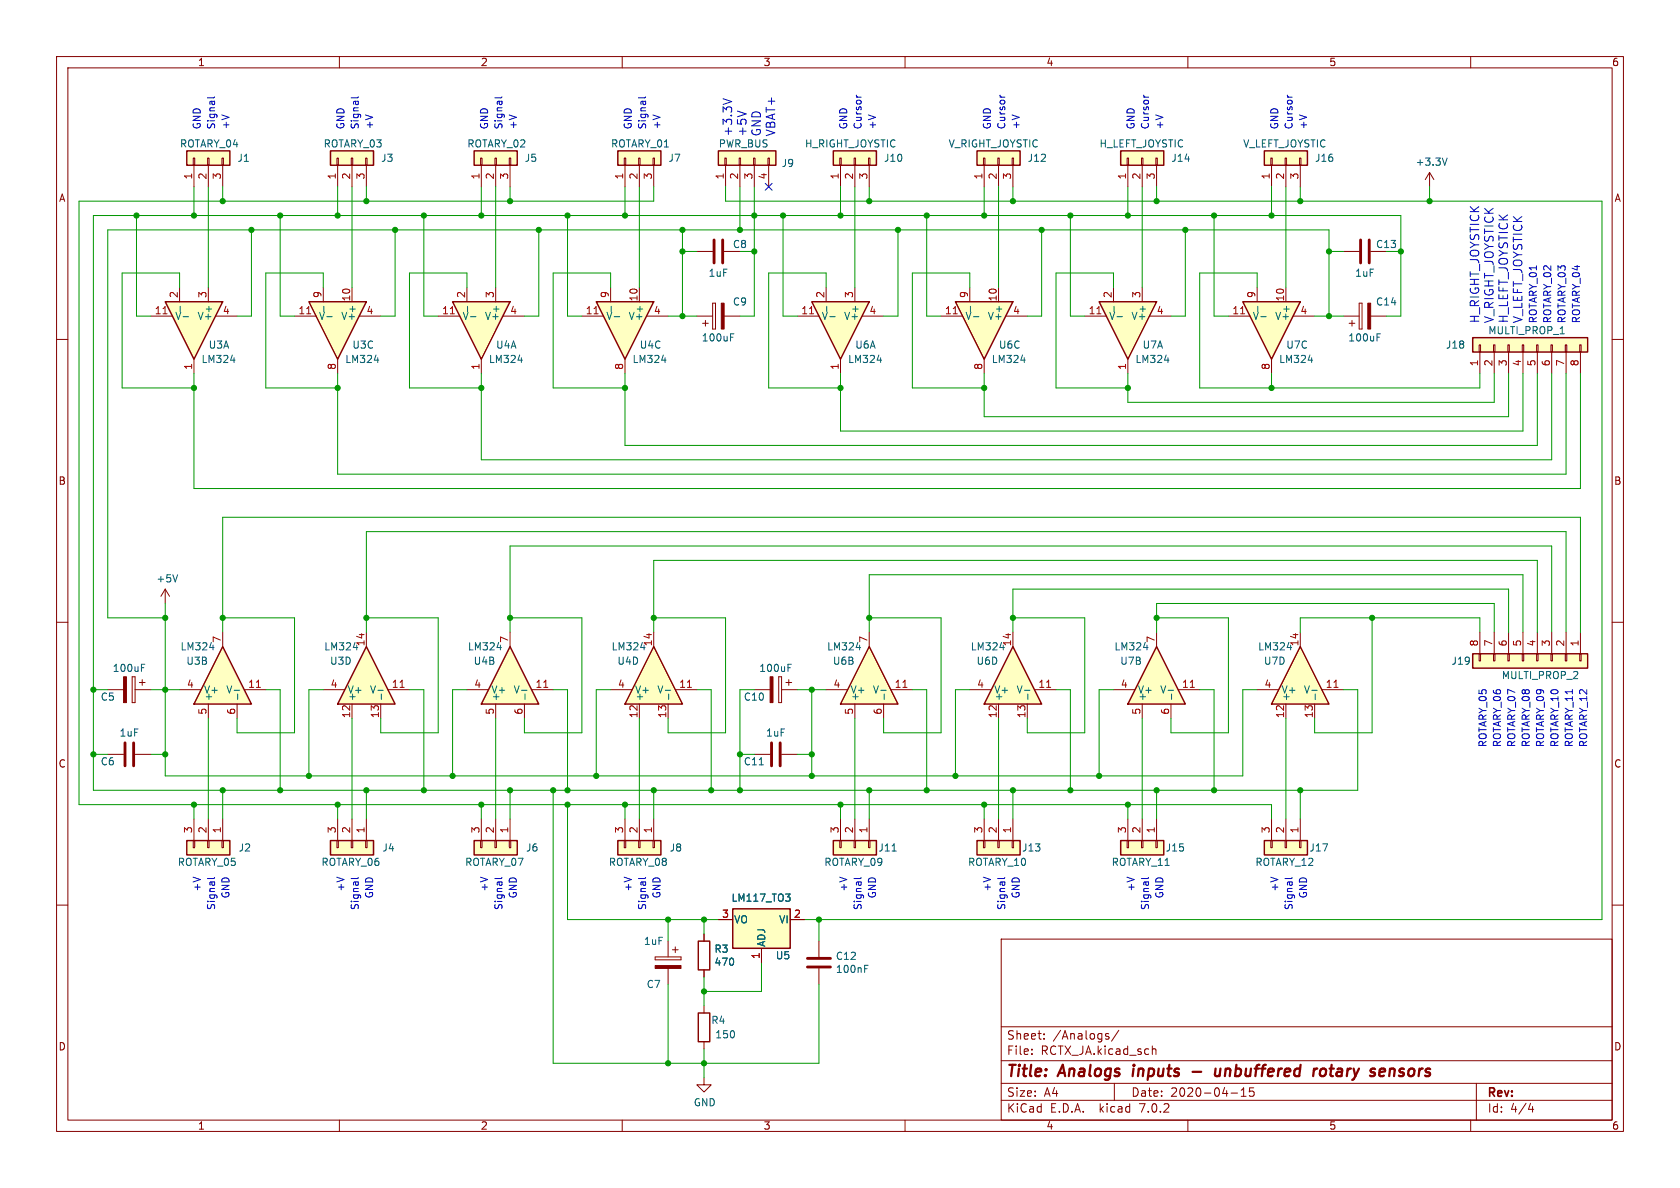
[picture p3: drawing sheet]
<svg xmlns="http://www.w3.org/2000/svg" width="297mm" height="210mm" viewBox="0 0 297 210" stroke-linecap="round" stroke-linejoin="round" font-family="sans-serif">
<g fill="none" stroke="#840000" stroke-width=".18">
<path d="M10 10h277v190h-277zM12 12h273v186h-273zM60 10v2M110 10v2M160 10v2M210 10v2M260 10v2M10 60h2M285 60h2M10 110h2M285 110h2M10 160h2"/>
<path d="M285 160h2M177 166h108v32h-108zM60 198v2M110 198v2M160 198v2M177 194.5h108M177 191.5h108M177 187.5h108M177 181.5h108M182.4 186.3v.1M182.4 185.5v.1M184.6 183.6v.1"/>
<path d="M184.6 182.8v.1M195.5 183.1l.5 .2 .1 .1-.1 .2-.4 .1M195.5 182.8h.5M197 191.5v3M197.8 182.1l-1.3 2M203.7 185.5l.2-.1 .4 .1 .1 .9M210 198v2M217.6 193.2h1.2M219.4 193.8h.9M219.4 192.7l.5-.4v1.5M221.6 192.3h-.7v.7l.2-.1h.5l.1 .3-.1 .5-.2 .1-.5-.1M260 198v2"/>
<path d="M261 191.5v6.5M270.2 196.1h.9M270.9 195.6v1"/>
</g>
<path d="M210.8 189.5h1.6M214.9 188.9l-.1 1.2a.57 .57 0 0 0 .8-.1M215.8 188.9l-.2 1.3M232.9 188.9l-.5 .2M234.1 188.9a.62 .62 0 0 0-.7 .4v.7l.3 .2h.2M244.6 188.9l-.6 .1-.2 .9 .3 .3 .6-.1M244.8 189.4l-.9 .2" fill="none" stroke="#840000" stroke-width=".4"/>
<path d="M39.4 114.3l5 10.2h-10.1z" fill="#ffffc2"/>
<path d="M39.4 114.3l5 10.2h-10.1zM198.1 148.6h7.6v2.5h-7.6z" fill="none" stroke="#840000" stroke-width=".25"/>
<g fill="none" stroke="#840000" stroke-width=".18">
<path d="M237.5 55.9h2.8M238.5 57.2h1M239 56.6v1.1M240.3 58.2h.5zM240.3 53.6v4.6zM240.3 53.6h.5zM240.8 53.6v4.6zM242.3 55.9h2.8M39.4 111.8v2.5M31.7 121.9h3.9M36.8 124.5v2.5M41.9 124.5v2.5"/>
<path d="M43.2 121.9h3.8M199.3 148.6h.2v1.3h-.2zM199.4 144.8v3.8M201.8 148.6h.3v1.3h-.3zM201.9 144.8v3.8M204.3 148.6h.3v1.3h-.3zM204.5 144.8v3.8"/>
</g>
<path d="M243.4 59h.7M37.1 114.5h.7M41.4 122h1M42 122.7v.9" fill="none" stroke="#006464" stroke-width=".18"/>
<path d="M45.3 121.5h.8" fill="none" stroke="#a90000" stroke-width=".18"/>
<path d="M241.8 53.6h.5v4.6h-.5z" fill="#840000" stroke="#840000" stroke-width=".18"/>
<path d="M198.1 148.6h7.6v2.5h-7.6z" fill="#ffffc2" stroke="#ffffc2" stroke-width=".18"/>
<path d="M194.3 53.3h10.2l-5.1 10.2z" fill="#ffffc2"/>
<path d="M33 26.7h7.6v2.5h-7.6zM58.4 26.7h7.6v2.5h-7.6zM83.8 26.7h7.6v2.5h-7.6zM109.2 26.7h7.6v2.5h-7.6zM194.3 53.3h10.2l-5.1 10.2zM223.5 148.6h7.6v2.5h-7.6z" fill="none" stroke="#840000" stroke-width=".25"/>
<g fill="none" stroke="#840000" stroke-width=".18">
<path d="M34.2 27.9h.2v1.3h-.2zM34.3 29.2v3.8M36.7 27.9h.3v1.3h-.3zM36.8 29.2v3.8M39.2 27.9h.3v1.3h-.3zM39.4 29.2v3.8M59.6 27.9h.2v1.3h-.2zM59.7 29.2v3.8M62.1 27.9h.3v1.3h-.3zM62.2 29.2v3.8M64.6 27.9h.3v1.3h-.3zM64.8 29.2v3.8"/>
<path d="M85 27.9h.2v1.3h-.2zM85.1 29.2v3.8M87.5 27.9h.3v1.3h-.3zM87.6 29.2v3.8M90 27.9h.3v1.3h-.3zM90.2 29.2v3.8M110.4 27.9h.2v1.3h-.2zM110.5 29.2v3.8M112.9 27.9h.3v1.3h-.3zM113 29.2v3.8M115.4 27.9h.3v1.3h-.3zM115.6 29.2v3.8"/>
<path d="M123.2 55.9h2.8M123.2 44.5h2.8M124.2 57.2h1M124.7 56.6v1.1M126 58.2h.5zM126 53.6v4.6zM126 53.6h.5zM126.5 53.6v4.6zM128 55.9h2.8M128 44.5h2.8M191.8 55.9h3.8M196.8 50.8v2.5"/>
<path d="M201.9 50.8v2.5M203.2 55.9h3.8M199.4 63.5v2.5M23.4 119.6h.5zM23.4 119.6v4.6zM23.9 119.6v4.6zM29.2 104.1l-.8 1.3M29.2 104.1v2.6M29.2 104.1l.8 1.3M19 121.9h2.8M19 133.4h2.8M23.4 124.2h.5z"/>
<path d="M23.9 121.9h2.8M23.9 133.4h2.8M24.6 120.7h1.1M25.1 120.1v1.1M224.7 148.6h.2v1.3h-.2zM224.8 144.8v3.8M227.2 148.6h.3v1.3h-.3zM227.3 144.8v3.8M229.7 148.6h.3v1.3h-.3zM229.9 144.8v3.8"/>
</g>
<path d="M129.1 59h.7M197 54.2v.9M197.5 56h.9M205.9 63.7h.8M25 117.4h.6M31.4 101.6l-.4 1.3" fill="none" stroke="#006464" stroke-width=".18"/>
<path d="M193.9 55.5h.7" fill="none" stroke="#a90000" stroke-width=".18"/>
<g fill="#ffffc2" stroke="#ffffc2" stroke-width=".18">
<path d="M58.4 26.7h7.6v2.5h-7.6z"/>
<path d="M109.2 26.7h7.6v2.5h-7.6z"/>
<path d="M83.8 26.7h7.6v2.5h-7.6z"/>
<path d="M33 26.7h7.6v2.5h-7.6z"/>
<path d="M223.5 148.6h7.6v2.5h-7.6z"/>
</g>
<g fill="#840000" stroke="#840000" stroke-width=".18">
<path d="M127.5 53.6h.5v4.6h-.5z"/>
<path d="M21.8 119.6h.6v4.6h-.6z"/>
</g>
<path d="M126.2 42.4v4.1M127.8 42.4v4.1M22.1 131.3v4.1M23.6 131.3v4.1" fill="none" stroke="#840000" stroke-width=".51"/>
<path d="M29.2 53.3h10.2l-5.1 10.2z" fill="#ffffc2"/>
<path d="M29.2 53.3h10.2l-5.1 10.2z" fill="none" stroke="#840000" stroke-width=".25"/>
<path d="M26.7 55.9h3.8M31.7 50.8v2.5M36.8 50.8v2.5M38.1 55.9h3.8M34.3 63.5v2.5" fill="none" stroke="#840000" stroke-width=".18"/>
<path d="M31.9 54.2v.9M32.4 56h.9M40.8 63.7h.8" fill="none" stroke="#006464" stroke-width=".18"/>
<path d="M28.8 55.5h.7" fill="none" stroke="#a90000" stroke-width=".18"/>
<path d="M54.6 53.3h10.2l-5.1 10.2z" fill="#ffffc2"/>
<path d="M54.6 53.3h10.2l-5.1 10.2z" fill="none" stroke="#840000" stroke-width=".25"/>
<path d="M52.1 55.9h3.8M57.1 50.8v2.5M62.2 50.8v2.5M63.5 55.9h3.8M59.7 63.5v2.5" fill="none" stroke="#840000" stroke-width=".18"/>
<path d="M57.3 54.2v.9M57.8 56h.9M66.2 63.7h.8" fill="none" stroke="#006464" stroke-width=".18"/>
<path d="M54.2 55.5h.7" fill="none" stroke="#a90000" stroke-width=".18"/>
<path d="M64.8 114.3l5 10.2h-10.1z" fill="#ffffc2"/>
<path d="M64.8 114.3l5 10.2h-10.1z" fill="none" stroke="#840000" stroke-width=".25"/>
<path d="M64.8 111.8v2.5M57.1 121.9h3.9M62.2 124.5v2.5M67.3 124.5v2.5M68.6 121.9h3.8" fill="none" stroke="#840000" stroke-width=".18"/>
<path d="M62.5 114.5h.7M66.8 122h1M67.4 122.7v.9" fill="none" stroke="#006464" stroke-width=".18"/>
<path d="M70.7 121.5h.8" fill="none" stroke="#a90000" stroke-width=".18"/>
<path d="M115.6 114.3l5 10.2h-10.1z" fill="#ffffc2"/>
<path d="M115.6 114.3l5 10.2h-10.1z" fill="none" stroke="#840000" stroke-width=".25"/>
<path d="M115.6 111.8v2.5M107.9 121.9h3.9M113 124.5v2.5M118.1 124.5v2.5M119.4 121.9h3.8" fill="none" stroke="#840000" stroke-width=".18"/>
<path d="M113.3 114.5h.7M117.6 122h1M118.2 122.7v.9" fill="none" stroke="#006464" stroke-width=".18"/>
<path d="M121.5 121.5h.8" fill="none" stroke="#a90000" stroke-width=".18"/>
<path d="M90.2 114.3l5 10.2h-10.1z" fill="#ffffc2"/>
<path d="M90.2 114.3l5 10.2h-10.1zM33 148.6h7.6v2.5h-7.6zM58.4 148.6h7.6v2.5h-7.6zM83.8 148.6h7.6v2.5h-7.6z" fill="none" stroke="#840000" stroke-width=".25"/>
<g fill="none" stroke="#840000" stroke-width=".18">
<path d="M90.2 111.8v2.5M82.5 121.9h3.9M87.6 124.5v2.5M92.7 124.5v2.5M94 121.9h3.8M34.2 148.6h.2v1.3h-.2zM34.3 144.8v3.8M36.7 148.6h.3v1.3h-.3zM36.8 144.8v3.8M39.2 148.6h.3v1.3h-.3zM39.4 144.8v3.8M59.6 148.6h.2v1.3h-.2z"/>
<path d="M59.7 144.8v3.8M62.1 148.6h.3v1.3h-.3zM62.2 144.8v3.8M64.6 148.6h.3v1.3h-.3zM64.8 144.8v3.8M85 148.6h.2v1.3h-.2zM85.1 144.8v3.8M87.5 148.6h.3v1.3h-.3zM87.6 144.8v3.8M90 148.6h.3v1.3h-.3zM90.2 144.8v3.8M115.8 169.7h4.6z"/>
<path d="M115.8 169.2h4.6zM115.8 169.2v.5zM118.1 166.4v2.8M118.1 171.2v2.8M118.9 167.9h1M119.4 167.4v1M120.4 169.2v.5z"/>
</g>
<path d="M87.9 114.5h.7M92.2 122h1M92.8 122.7v.9" fill="none" stroke="#006464" stroke-width=".18"/>
<path d="M96.1 121.5h.8" fill="none" stroke="#a90000" stroke-width=".18"/>
<g fill="#ffffc2" stroke="#ffffc2" stroke-width=".18">
<path d="M83.8 148.6h7.6v2.5h-7.6z"/>
<path d="M58.4 148.6h7.6v2.5h-7.6z"/>
<path d="M33 148.6h7.6v2.5h-7.6z"/>
</g>
<path d="M115.8 170.7h4.6v.5h-4.6z" fill="#840000" stroke="#840000" stroke-width=".18"/>
<path d="M204.5 114.3l5 10.2h-10.1z" fill="#ffffc2"/>
<path d="M204.5 114.3l5 10.2h-10.1z" fill="none" stroke="#840000" stroke-width=".25"/>
<path d="M204.5 111.8v2.5M196.8 121.9h3.9M201.9 124.5v2.5M207 124.5v2.5M208.3 121.9h3.8" fill="none" stroke="#840000" stroke-width=".18"/>
<path d="M202.2 114.5h.7M206.5 122h1M207.1 122.7v.9" fill="none" stroke="#006464" stroke-width=".18"/>
<path d="M210.4 121.5h.8" fill="none" stroke="#a90000" stroke-width=".18"/>
<path d="M229.9 114.3l5 10.2h-10.1z" fill="#ffffc2"/>
<path d="M229.9 114.3l5 10.2h-10.1z" fill="none" stroke="#840000" stroke-width=".25"/>
<path d="M229.9 111.8v2.5M222.2 121.9h3.9M227.3 124.5v2.5M232.4 124.5v2.5M233.7 121.9h3.8" fill="none" stroke="#840000" stroke-width=".18"/>
<path d="M227.6 114.5h.7M231.9 122h1M232.5 122.7v.9" fill="none" stroke="#006464" stroke-width=".18"/>
<path d="M235.8 121.5h.8" fill="none" stroke="#a90000" stroke-width=".18"/>
<path d="M179.1 114.3l5 10.2h-10.1z" fill="#ffffc2"/>
<path d="M179.1 114.3l5 10.2h-10.1z" fill="none" stroke="#840000" stroke-width=".25"/>
<path d="M179.1 111.8v2.5M171.4 121.9h3.9M176.5 124.5v2.5M181.6 124.5v2.5M182.9 121.9h3.8" fill="none" stroke="#840000" stroke-width=".18"/>
<path d="M176.8 114.5h.7M181.1 122h1M181.7 122.7v.9" fill="none" stroke="#006464" stroke-width=".18"/>
<path d="M185 121.5h.8" fill="none" stroke="#a90000" stroke-width=".18"/>
<path d="M153.7 114.3l5 10.2h-10.1z" fill="#ffffc2"/>
<path d="M153.7 114.3l5 10.2h-10.1zM260.3 115.6h20.4v2.5h-20.4zM109.2 148.6h7.6v2.5h-7.6zM123.4 179.1h2.1v5.1h-2.1z" fill="none" stroke="#840000" stroke-width=".25"/>
<g fill="none" stroke="#840000" stroke-width=".18">
<path d="M137.7 119.6h.5zM137.7 119.6v4.6zM138.2 119.6v4.6zM153.7 111.8v2.5M261.5 115.6h.2v1.2h-.2zM261.6 111.8v3.8M264 115.6h.3v1.2h-.3zM264.2 111.8v3.8M266.6 115.6h.2v1.2h-.2zM266.7 111.8v3.8M269.1 115.6h.3v1.2h-.3zM269.2 111.8v3.8"/>
<path d="M271.7 115.6h.2v1.2h-.2zM271.8 111.8v3.8M274.2 115.6h.2v1.2h-.2zM274.3 111.8v3.8M276.7 115.6h.3v1.2h-.3zM276.9 111.8v3.8M279.3 115.6h.2v1.2h-.2zM279.4 111.8v3.8M133.3 121.9h2.8M133.3 133.4h2.8M137.7 124.2h.5zM138.2 121.9h2.8"/>
<path d="M138.2 133.4h2.8M138.9 120.7h1.1M139.4 120.1v1.1M146 121.9h3.9M151.1 124.5v2.5M156.2 124.5v2.5M157.5 121.9h3.8M110.4 148.6h.2v1.3h-.2zM110.5 144.8v3.8M112.9 148.6h.3v1.3h-.3zM113 144.8v3.8M115.4 148.6h.3v1.3h-.3z"/>
<path d="M115.6 144.8v3.8M124.5 177.8v1.3M144.8 166.4v2.8M144.8 171.2v2.8M124.5 184.2v1.2"/>
</g>
<path d="M139.3 117.4h.6M151.4 114.5h.7M155.7 122h1M156.3 122.7v.9M152.9 170.6h.6" fill="none" stroke="#006464" stroke-width=".18"/>
<path d="M159.6 121.5h.8" fill="none" stroke="#a90000" stroke-width=".18"/>
<g fill="#ffffc2" stroke="#ffffc2" stroke-width=".18">
<path d="M260.3 115.6h20.4v2.5h-20.4z"/>
<path d="M109.2 148.6h7.6v2.5h-7.6z"/>
</g>
<path d="M136.1 119.6h.6v4.6h-.6z" fill="#840000" stroke="#840000" stroke-width=".18"/>
<path d="M136.4 131.3v4.1M137.9 131.3v4.1M142.7 170.9h4.1M142.7 169.4h4.1" fill="none" stroke="#840000" stroke-width=".51"/>
<path d="M143.5 53.3h10.2l-5.1 10.2z" fill="#ffffc2"/>
<path d="M198.1 26.7h7.6v2.5h-7.6zM223.5 26.7h7.6v2.5h-7.6zM143.5 53.3h10.2l-5.1 10.2zM147.3 148.6h7.6v2.5h-7.6zM172.7 148.6h7.6v2.5h-7.6zM123.4 166.4h2.1v5.1h-2.1zM129.5 160.7h10.2v6.9h-10.2z" fill="none" stroke="#840000" stroke-width=".25"/>
<g fill="none" stroke="#840000" stroke-width=".18">
<path d="M199.3 27.9h.2v1.3h-.2zM199.4 29.2v3.8M201.8 27.9h.3v1.3h-.3zM201.9 29.2v3.8M204.3 27.9h.3v1.3h-.3zM204.5 29.2v3.8M224.7 27.9h.2v1.3h-.2zM224.8 29.2v3.8M227.2 27.9h.3v1.3h-.3zM227.3 29.2v3.8M229.7 27.9h.3v1.3h-.3zM229.9 29.2v3.8"/>
<path d="M252.7 30.5l-.7 1.3M252.7 30.5v2.5M252.7 30.5l.8 1.3M141 55.9h3.8M146 50.8v2.5M151.1 50.8v2.5M152.4 55.9h3.8M148.6 63.5v2.5M148.5 148.6h.2v1.3h-.2zM148.6 144.8v3.8M151 148.6h.3v1.3h-.3zM151.1 144.8v3.8"/>
<path d="M153.5 148.6h.3v1.3h-.3zM153.7 144.8v3.8M173.9 148.6h.2v1.3h-.2zM174 144.8v3.8M176.4 148.6h.3v1.3h-.3zM176.5 144.8v3.8M178.9 148.6h.3v1.3h-.3zM179.1 144.8v3.8M124.5 165.1v1.3M124.5 171.5v1.2M127 162.6h2.5M134.6 167.6v2.6"/>
<path d="M139.7 162.6h2.5M124.5 190.5v1.3h1.2l-1.2 1.2-1.3-1.2h1.3"/>
</g>
<path d="M255.8 27.9l-.4 1.3M146.2 54.2v.9M146.7 56h.9M155.1 63.7h.8M138.9 158h.8l-.5 .5M139.6 158.6v.6M157.7 150.4h.7" fill="none" stroke="#006464" stroke-width=".18"/>
<path d="M143.1 55.5h.7" fill="none" stroke="#a90000" stroke-width=".18"/>
<g fill="#ffffc2" stroke="#ffffc2" stroke-width=".18">
<path d="M129.5 160.7h10.2v6.9h-10.2z"/>
<path d="M223.5 26.7h7.6v2.5h-7.6z"/>
<path d="M198.1 26.7h7.6v2.5h-7.6z"/>
<path d="M147.3 148.6h7.6v2.5h-7.6z"/>
<path d="M172.7 148.6h7.6v2.5h-7.6z"/>
</g>
<path d="M219.7 53.3h10.2l-5.1 10.2z" fill="#ffffc2"/>
<path d="M127 26.7h10.2v2.5h-10.2zM147.3 26.7h7.6v2.5h-7.6zM172.7 26.7h7.6v2.5h-7.6zM219.7 53.3h10.2l-5.1 10.2z" fill="none" stroke="#840000" stroke-width=".25"/>
<g fill="none" stroke="#840000" stroke-width=".18">
<path d="M128.1 27.9h.3v1.3h-.3zM128.3 29.2v3.8M130.7 27.9h.2v1.3h-.2zM130.8 29.2v3.8M133.2 27.9h.3v1.3h-.3zM133.3 29.2v3.8M135.8 27.9h.2v1.3h-.2zM135.9 29.2v3.8M148.5 27.9h.2v1.3h-.2zM148.6 29.2v3.8M151 27.9h.3v1.3h-.3zM151.1 29.2v3.8"/>
<path d="M153.5 27.9h.3v1.3h-.3zM153.7 29.2v3.8M173.9 27.9h.2v1.3h-.2zM174 29.2v3.8M176.4 27.9h.3v1.3h-.3zM176.5 29.2v3.8M178.9 27.9h.3v1.3h-.3zM179.1 29.2v3.8M217.2 55.9h3.8M222.2 50.8v2.5M227.3 50.8v2.5M228.6 55.9h3.8"/>
<path d="M237.5 44.5h2.8M242.3 44.5h2.8M224.8 63.5v2.5"/>
</g>
<path d="M222.4 54.2v.9M222.9 56h.9M231.3 63.7h.8" fill="none" stroke="#006464" stroke-width=".18"/>
<path d="M219.3 55.5h.7" fill="none" stroke="#a90000" stroke-width=".18"/>
<path d="M240.5 42.4v4.1M242.1 42.4v4.1" fill="none" stroke="#840000" stroke-width=".51"/>
<g fill="#ffffc2" stroke="#ffffc2" stroke-width=".18">
<path d="M172.7 26.7h7.6v2.5h-7.6z"/>
<path d="M127 26.7h10.2v2.5h-10.2z"/>
<path d="M147.3 26.7h7.6v2.5h-7.6z"/>
</g>
<path d="M105.4 53.3h10.2l-5.1 10.2z" fill="#ffffc2"/>
<path d="M105.4 53.3h10.2l-5.1 10.2z" fill="none" stroke="#840000" stroke-width=".25"/>
<path d="M102.9 55.9h3.8M107.9 50.8v2.5M113 50.8v2.5M114.3 55.9h3.8M110.5 63.5v2.5" fill="none" stroke="#840000" stroke-width=".18"/>
<path d="M108.1 54.2v.9M108.6 56h.9M117 63.7h.8" fill="none" stroke="#006464" stroke-width=".18"/>
<path d="M105 55.5h.7" fill="none" stroke="#a90000" stroke-width=".18"/>
<path d="M168.9 53.3h10.2l-5.1 10.2z" fill="#ffffc2"/>
<path d="M168.9 53.3h10.2l-5.1 10.2z" fill="none" stroke="#840000" stroke-width=".25"/>
<path d="M166.4 55.9h3.8M171.4 50.8v2.5M176.5 50.8v2.5M177.8 55.9h3.8M174 63.5v2.5" fill="none" stroke="#840000" stroke-width=".18"/>
<path d="M171.6 54.2v.9M172.1 56h.9M180.5 63.7h.8" fill="none" stroke="#006464" stroke-width=".18"/>
<path d="M168.5 55.5h.7" fill="none" stroke="#a90000" stroke-width=".18"/>
<path d="M80 53.3h10.2l-5.1 10.2z" fill="#ffffc2"/>
<path d="M80 53.3h10.2l-5.1 10.2zM260.3 59.7h20.4v2.5h-20.4z" fill="none" stroke="#840000" stroke-width=".25"/>
<g fill="none" stroke="#840000" stroke-width=".18">
<path d="M77.5 55.9h3.8M82.5 50.8v2.5M87.6 50.8v2.5M88.9 55.9h3.8M85.1 63.5v2.5M261.5 61h.2v1.2h-.2zM261.6 62.2v3.8M264 61h.3v1.2h-.3zM264.2 62.2v3.8M266.6 61h.2v1.2h-.2zM266.7 62.2v3.8M269.1 61h.3v1.2h-.3z"/>
<path d="M269.2 62.2v3.8M271.7 61h.2v1.2h-.2zM271.8 62.2v3.8M274.2 61h.2v1.2h-.2zM274.3 62.2v3.8M276.7 61h.3v1.2h-.3zM276.9 62.2v3.8M279.3 61h.2v1.2h-.2zM279.4 62.2v3.8M124.5 165.1v1.3M124.5 171.5v1.2M127 162.6h2.5"/>
<path d="M134.6 167.6v2.6M139.7 162.6h2.5"/>
</g>
<path d="M82.7 54.2v.9M83.2 56h.9M91.6 63.7h.8M138.9 158h.8l-.5 .5M139.6 158.6v.6" fill="none" stroke="#006464" stroke-width=".18"/>
<path d="M79.6 55.5h.7" fill="none" stroke="#a90000" stroke-width=".18"/>
<path d="M260.3 59.7h20.4v2.5h-20.4z" fill="#ffffc2" stroke="#ffffc2" stroke-width=".18"/>
<g fill="none" stroke="#0000c2" stroke-width=".18">
<path d="M37.9 17.1l-.1 .2h-1.1M63.3 17.1l-.1 .2h-1.1M88.7 17.1l-.1 .2h-1.1M114.1 17.1l-.1 .2h-1.1M127.8 17.5l1.6 .5M151.4 16.8l.1 .3M176.8 16.8l.1 .3M202.2 16.8l.1 .3M227.6 16.8l.1 .3M37.9 155.1l-.1 .2h-1.1M63.3 155.1l-.1 .2h-1.1M88.7 155.1l-.1 .2h-1.1"/>
<path d="M114.1 155.1l-.1 .2h-1.1M152.2 155.1l-.1 .2h-1.1M177.6 155.1l-.1 .2h-1.1M203 155.1l-.1 .2h-1.1M228.4 155.1l-.1 .2h-1.1"/>
</g>
<g fill="none" stroke="#009600" stroke-width=".18">
<path d="M24.1 38.1v17.8h2.6M34.3 33v5.1M36.8 33v17.8M39.4 33v2.6M49.5 38.1v17.8h2.6M59.7 33v5.1M62.2 33v17.8M64.8 33v2.6M74.9 38.1v17.8h2.6M85.1 33v5.1M87.6 33v17.8M90.2 33v2.6"/>
<path d="M100.3 38.1v17.8h2.6M110.5 33v5.1M113 33v17.8M115.6 33v2.6h-101.6v106.6h210.8v2.6M128.3 33v2.6h154.9v127h-141M130.8 33v7.6M133.3 33v22.9h-2.5M138.4 38.1v17.8h2.6M148.6 33v5.1M151.1 33v17.8M153.7 33v2.6M163.8 38.1v17.8h2.6"/>
<path d="M174 33v5.1M176.5 33v17.8M179.1 33v2.6M189.2 38.1v17.8h2.6M199.4 33v5.1M201.9 33v17.8M204.5 33v2.6M214.6 38.1v17.8h2.6M224.8 33v5.1M227.3 33v17.8M229.9 33v2.6M252.7 33v2.6"/>
<path d="M31.7 50.8v-2.5h-10.1v20.3h12.7M44.4 40.6v15.3h-2.5M57.1 50.8v-2.5h-10.1v20.3h12.7M69.8 40.6v15.3h-2.5M82.5 50.8v-2.5h-10.1v20.3h12.7M95.2 40.6v15.3h-2.5M107.9 50.8v-2.5h-10.1v20.3h12.7M118.1 55.9h5.1M120.6 44.5h2.6M120.6 40.6v15.3M130.8 44.5h2.5M146 50.8v-2.5h-10.1v20.3h12.7"/>
<path d="M158.7 40.6v15.3h-2.5M171.4 50.8v-2.5h-10.1v20.3h12.7M184.1 40.6v15.3h-2.5M196.8 50.8v-2.5h-10.1v20.3h12.7M209.5 40.6v15.3h-2.5M222.2 50.8v-2.5h-10.1v20.3h49.5v-2.6M232.4 55.9h5.1M234.9 55.9v-15.3h-215.9v68.6h10.2M234.9 44.5h2.6M245.1 55.9h2.5v-17.8h-231.1v101.6h223.5v-17.8h-2.5M245.1 44.5h2.5M34.3 66v20.4h245.1v-20.4"/>
<path d="M59.7 66v17.8h217.2v-17.8M85.1 66v15.3h189.2v-15.3M110.5 66v12.7h161.3v-12.7M148.6 66v10.2h120.6v-10.2M174 66v7.7h92.7v-7.7M199.4 66v5.1h64.8v-5.1M224.8 66v2.6M29.2 106.7v30.5h190.5v-15.3h2.5M39.4 109.2h12.7v20.3h-10.2v-2.5M39.4 111.8v-20.4h240v20.4M64.8 109.2h12.7v20.3h-10.2v-2.5M64.8 111.8v-17.8h212.1v17.8"/>
<path d="M90.2 109.2h12.7v20.3h-10.2v-2.5M90.2 111.8v-15.3h184.1v15.3M115.6 109.2h12.7v20.3h-10.2v-2.5M115.6 111.8v-12.7h156.2v12.7M153.7 109.2h12.7v20.3h-10.2v-2.5M153.7 111.8v-10.2h115.5v10.2M179.1 109.2h12.7v20.3h-10.2v-2.5M179.1 111.8v-7.7h87.6v7.7M204.5 109.2h12.7v20.3h-10.2v-2.5M204.5 111.8v-5.1h59.7v5.1M229.9 111.8v-2.6h31.7v2.6M242.6 109.2v20.3h-10.2v-2.5"/>
<path d="M16.5 121.9h2.5M16.5 133.4h2.5M26.7 121.9h5M26.7 133.4h2.5M36.8 127v17.8M39.4 139.7v5.1M47 121.9h2.5v17.8M57.1 121.9h-2.5v15.3M62.2 127v17.8M64.8 139.7v5.1M72.4 121.9h2.5v17.8M82.5 121.9h-2.5v15.3"/>
<path d="M87.6 127v17.8M90.2 139.7v5.1M97.8 121.9h2.5v17.8M97.8 139.7v48.3h47v-14M107.9 121.9h-2.5v15.3M113 127v17.8M115.6 139.7v5.1M123.2 121.9h2.5v17.8M130.8 133.4h2.5M133.3 121.9h-2.5v17.8M141 121.9h5M141 133.4h2.5"/>
<path d="M143.5 121.9v15.3M151.1 127v17.8M153.7 139.7v5.1M161.3 121.9h2.5v17.8M171.4 121.9h-2.5v15.3M176.5 127v17.8M179.1 139.7v5.1M186.7 121.9h2.5v17.8M196.8 121.9h-2.5v15.3M201.9 127v17.8M204.5 139.7v5.1M212.1 121.9h2.5v17.8"/>
<path d="M227.3 127v17.8M229.9 139.7v5.1M34.3 142.2v2.6M59.7 142.2v2.6M85.1 142.2v2.6M100.3 142.2v20.4h26.7M110.5 142.2v2.6M148.6 142.2v2.6M174 142.2v2.6M199.4 142.2v2.6M118.1 162.6v3.8M118.1 174v14"/>
<path d="M124.5 162.6v2.5M124.5 172.7v5.1M134.6 170.2v5.1h-10.1M144.8 162.6v3.8M124.5 185.4v5.1"/>
</g>
<path d="M135.3 32.4l1.2 1.2M136.5 32.4l-1.2 1.2" fill="none" stroke="#000084" stroke-width=".18"/>
<g fill="#009600" stroke="#009600" stroke-width=".18">
<circle cx="95.2" cy="40.6" r=".46"/>
<circle cx="110.5" cy="68.6" r=".46"/>
<circle cx="120.6" cy="55.9" r=".46"/>
<circle cx="115.6" cy="109.2" r=".46"/>
<circle cx="29.2" cy="109.2" r=".46"/>
<circle cx="29.2" cy="121.9" r=".46"/>
<circle cx="49.5" cy="139.7" r=".46"/>
<circle cx="54.6" cy="137.2" r=".46"/>
<circle cx="29.2" cy="133.4" r=".46"/>
<circle cx="16.5" cy="133.4" r=".46"/>
<circle cx="64.8" cy="109.2" r=".46"/>
<circle cx="34.3" cy="142.2" r=".46"/>
<circle cx="39.4" cy="139.7" r=".46"/>
<circle cx="16.5" cy="121.9" r=".46"/>
<circle cx="64.8" cy="139.7" r=".46"/>
<circle cx="59.7" cy="142.2" r=".46"/>
<circle cx="100.3" cy="142.2" r=".46"/>
<circle cx="110.5" cy="142.2" r=".46"/>
<circle cx="100.3" cy="139.7" r=".46"/>
<circle cx="115.6" cy="139.7" r=".46"/>
<circle cx="80" cy="137.2" r=".46"/>
<circle cx="74.9" cy="139.7" r=".46"/>
<circle cx="97.8" cy="139.7" r=".46"/>
<circle cx="105.4" cy="137.2" r=".46"/>
<circle cx="90.2" cy="139.7" r=".46"/>
<circle cx="85.1" cy="142.2" r=".46"/>
<circle cx="85.1" cy="68.6" r=".46"/>
<circle cx="90.2" cy="109.2" r=".46"/>
<circle cx="39.4" cy="35.6" r=".46"/>
<circle cx="49.5" cy="38.1" r=".46"/>
<circle cx="34.3" cy="38.1" r=".46"/>
<circle cx="24.1" cy="38.1" r=".46"/>
<circle cx="39.4" cy="109.2" r=".46"/>
<circle cx="59.7" cy="68.6" r=".46"/>
<circle cx="34.3" cy="68.6" r=".46"/>
<circle cx="44.4" cy="40.6" r=".46"/>
<circle cx="85.1" cy="38.1" r=".46"/>
<circle cx="74.9" cy="38.1" r=".46"/>
<circle cx="69.8" cy="40.6" r=".46"/>
<circle cx="120.6" cy="44.5" r=".46"/>
<circle cx="120.6" cy="40.6" r=".46"/>
<circle cx="100.3" cy="38.1" r=".46"/>
<circle cx="110.5" cy="38.1" r=".46"/>
<circle cx="90.2" cy="35.6" r=".46"/>
<circle cx="59.7" cy="38.1" r=".46"/>
<circle cx="64.8" cy="35.6" r=".46"/>
<circle cx="189.2" cy="139.7" r=".46"/>
<circle cx="179.1" cy="139.7" r=".46"/>
<circle cx="229.9" cy="139.7" r=".46"/>
<circle cx="204.5" cy="139.7" r=".46"/>
<circle cx="163.8" cy="139.7" r=".46"/>
<circle cx="168.9" cy="137.2" r=".46"/>
<circle cx="174" cy="142.2" r=".46"/>
<circle cx="124.5" cy="162.6" r=".46"/>
<circle cx="124.5" cy="188" r=".46"/>
<circle cx="118.1" cy="188" r=".46"/>
<circle cx="148.6" cy="142.2" r=".46"/>
<circle cx="153.7" cy="139.7" r=".46"/>
<circle cx="118.1" cy="162.6" r=".46"/>
<circle cx="124.5" cy="175.3" r=".46"/>
<circle cx="130.8" cy="139.7" r=".46"/>
<circle cx="125.7" cy="139.7" r=".46"/>
<circle cx="144.8" cy="162.6" r=".46"/>
<circle cx="143.5" cy="121.9" r=".46"/>
<circle cx="143.5" cy="133.4" r=".46"/>
<circle cx="130.8" cy="133.4" r=".46"/>
<circle cx="143.5" cy="137.2" r=".46"/>
<circle cx="179.1" cy="109.2" r=".46"/>
<circle cx="153.7" cy="109.2" r=".46"/>
<circle cx="199.4" cy="142.2" r=".46"/>
<circle cx="194.3" cy="137.2" r=".46"/>
<circle cx="204.5" cy="109.2" r=".46"/>
<circle cx="242.6" cy="109.2" r=".46"/>
<circle cx="214.6" cy="139.7" r=".46"/>
<circle cx="224.8" cy="68.6" r=".46"/>
<circle cx="199.4" cy="68.6" r=".46"/>
<circle cx="209.5" cy="40.6" r=".46"/>
<circle cx="229.9" cy="35.6" r=".46"/>
<circle cx="247.6" cy="44.5" r=".46"/>
<circle cx="204.5" cy="35.6" r=".46"/>
<circle cx="199.4" cy="38.1" r=".46"/>
<circle cx="214.6" cy="38.1" r=".46"/>
<circle cx="184.1" cy="40.6" r=".46"/>
<circle cx="189.2" cy="38.1" r=".46"/>
<circle cx="179.1" cy="35.6" r=".46"/>
<circle cx="224.8" cy="38.1" r=".46"/>
<circle cx="252.7" cy="35.6" r=".46"/>
<circle cx="148.6" cy="68.6" r=".46"/>
<circle cx="148.6" cy="38.1" r=".46"/>
<circle cx="158.7" cy="40.6" r=".46"/>
<circle cx="153.7" cy="35.6" r=".46"/>
<circle cx="138.4" cy="38.1" r=".46"/>
<circle cx="133.3" cy="38.1" r=".46"/>
<circle cx="130.8" cy="40.6" r=".46"/>
<circle cx="133.3" cy="44.5" r=".46"/>
<circle cx="234.9" cy="55.9" r=".46"/>
<circle cx="234.9" cy="44.5" r=".46"/>
<circle cx="174" cy="38.1" r=".46"/>
<circle cx="163.8" cy="38.1" r=".46"/>
<circle cx="174" cy="68.6" r=".46"/>
</g>
<g font-size="2.8" fill="#840000">
<text x="178" y="190.8">Title:</text>
<text x="187.4" y="190.8">Analogs</text>
<text x="201" y="190.8">inputs</text>
<text x="216.7" y="190.8">unbuffered</text>
<text x="234.7" y="190.8">rotary</text>
<text x="245.4" y="190.8">sensors</text>
</g>
<g font-size="2.1" fill="#0000c2">
<text x="129.5" y="24.1" transform="rotate(-90 129.5 24.1)">+3.3V</text>
<text x="132.1" y="24.1" transform="rotate(-90 132.1 24.1)">+5V</text>
<text x="134.6" y="24.1" transform="rotate(-90 134.6 24.1)">GND</text>
<text x="137.2" y="24.1" transform="rotate(-90 137.2 24.1)">VBAT+</text>
<text x="261.6" y="57.2" transform="rotate(-90 261.6 57.2)">H_RIGHT_JOYSTICK</text>
<text x="264.2" y="57.2" transform="rotate(-90 264.2 57.2)">V_RIGHT_JOYSTICK</text>
<text x="266.7" y="57.2" transform="rotate(-90 266.7 57.2)">H_LEFT_JOYSTICK</text>
<text x="269.2" y="57.2" transform="rotate(-90 269.2 57.2)">V_LEFT_JOYSTICK</text>
</g>
<g font-size="2.1" fill="#840000">
<text x="178" y="183.9">Sheet:</text>
<text x="186.2" y="183.9">/Analogs/</text>
<text x="178" y="186.6">File:</text>
<text x="184" y="186.6">RCTX_JA.kicad_sch</text>
<text x="178" y="196.8">KiCad</text>
<text x="178" y="194">Size:</text>
<text x="184.6" y="194">A4</text>
<text x="185.7" y="196.8">E.D.A.</text>
<text x="194.4" y="196.8">kicad</text>
<text x="200" y="194">Date:</text>
<text x="201.5" y="196.8">7.0.2</text>
<text x="206.9" y="194">2020-04-15</text>
<text x="263" y="194.2">Rev:</text>
<text x="263" y="196.8">Id:</text>
<text x="267" y="196.8">4/4</text>
</g>
<g font-size="1.8" fill="#840000">
<text x="35" y="11.8">1</text>
<text x="85" y="11.8">2</text>
<text x="135" y="11.8">3</text>
<text x="185" y="11.8">4</text>
<text x="235" y="11.8">5</text>
<text x="285" y="11.8">6</text>
<text x="10.4" y="35.8">A</text>
<text x="285.4" y="35.8">A</text>
<text x="10.3" y="85.8">B</text>
<text x="285.3" y="85.8">B</text>
<text x="10.3" y="135.8">C</text>
<text x="285.3" y="135.8">C</text>
<text x="10.3" y="185.8">D</text>
<text x="285.3" y="185.8">D</text>
<text x="35" y="199.8">1</text>
<text x="85" y="199.8">2</text>
<text x="135" y="199.8">3</text>
<text x="185" y="199.8">4</text>
<text x="235" y="199.8">5</text>
<text x="285" y="199.8">6</text>
</g>
<g font-size="1.8" fill="#0000c2">
<text x="35.6" y="22.9" transform="rotate(-90 35.6 22.9)">GND</text>
<text x="38.1" y="22.9" transform="rotate(-90 38.1 22.9)">Signal</text>
<text x="40.6" y="22.9" transform="rotate(-90 40.6 22.9)">+V</text>
<text x="61" y="22.9" transform="rotate(-90 61 22.9)">GND</text>
<text x="63.5" y="22.9" transform="rotate(-90 63.5 22.9)">Signal</text>
<text x="66" y="22.9" transform="rotate(-90 66 22.9)">+V</text>
<text x="86.4" y="22.9" transform="rotate(-90 86.4 22.9)">GND</text>
<text x="88.9" y="22.9" transform="rotate(-90 88.9 22.9)">Signal</text>
<text x="91.4" y="22.9" transform="rotate(-90 91.4 22.9)">+V</text>
<text x="111.8" y="22.9" transform="rotate(-90 111.8 22.9)">GND</text>
<text x="114.3" y="22.9" transform="rotate(-90 114.3 22.9)">Signal</text>
<text x="116.8" y="22.9" transform="rotate(-90 116.8 22.9)">+V</text>
<text x="149.9" y="22.9" transform="rotate(-90 149.9 22.9)">GND</text>
<text x="152.4" y="22.9" transform="rotate(-90 152.4 22.9)">Cursor</text>
<text x="154.9" y="22.9" transform="rotate(-90 154.9 22.9)">+V</text>
<text x="175.3" y="22.9" transform="rotate(-90 175.3 22.9)">GND</text>
<text x="177.8" y="22.9" transform="rotate(-90 177.8 22.9)">Cursor</text>
<text x="180.3" y="22.9" transform="rotate(-90 180.3 22.9)">+V</text>
<text x="200.7" y="22.9" transform="rotate(-90 200.7 22.9)">GND</text>
<text x="203.2" y="22.9" transform="rotate(-90 203.2 22.9)">Cursor</text>
<text x="205.7" y="22.9" transform="rotate(-90 205.7 22.9)">+V</text>
<text x="226.1" y="22.9" transform="rotate(-90 226.1 22.9)">GND</text>
<text x="228.6" y="22.9" transform="rotate(-90 228.6 22.9)">Cursor</text>
<text x="231.1" y="22.9" transform="rotate(-90 231.1 22.9)">+V</text>
<text x="271.8" y="57.2" transform="rotate(-90 271.8 57.2)">ROTARY_01</text>
<text x="274.3" y="57.2" transform="rotate(-90 274.3 57.2)">ROTARY_02</text>
<text x="276.9" y="57.2" transform="rotate(-90 276.9 57.2)">ROTARY_03</text>
<text x="279.4" y="57.2" transform="rotate(-90 279.4 57.2)">ROTARY_04</text>
<text x="262.9" y="132.1" transform="rotate(-90 262.9 132.1)">ROTARY_05</text>
<text x="265.4" y="132.1" transform="rotate(-90 265.4 132.1)">ROTARY_06</text>
<text x="268" y="132.1" transform="rotate(-90 268 132.1)">ROTARY_07</text>
<text x="270.5" y="132.1" transform="rotate(-90 270.5 132.1)">ROTARY_08</text>
<text x="273" y="132.1" transform="rotate(-90 273 132.1)">ROTARY_09</text>
<text x="275.6" y="132.1" transform="rotate(-90 275.6 132.1)">ROTARY_10</text>
<text x="278.1" y="132.1" transform="rotate(-90 278.1 132.1)">ROTARY_11</text>
<text x="280.7" y="132.1" transform="rotate(-90 280.7 132.1)">ROTARY_12</text>
<text x="35.6" y="157.7" transform="rotate(-90 35.6 157.7)">+V</text>
<text x="38.1" y="161" transform="rotate(-90 38.1 161)">Signal</text>
<text x="40.6" y="158.9" transform="rotate(-90 40.6 158.9)">GND</text>
<text x="61" y="157.7" transform="rotate(-90 61 157.7)">+V</text>
<text x="63.5" y="161" transform="rotate(-90 63.5 161)">Signal</text>
<text x="66" y="158.9" transform="rotate(-90 66 158.9)">GND</text>
<text x="86.4" y="157.7" transform="rotate(-90 86.4 157.7)">+V</text>
<text x="88.9" y="161" transform="rotate(-90 88.9 161)">Signal</text>
<text x="91.4" y="158.9" transform="rotate(-90 91.4 158.9)">GND</text>
<text x="111.8" y="157.7" transform="rotate(-90 111.8 157.7)">+V</text>
<text x="114.3" y="161" transform="rotate(-90 114.3 161)">Signal</text>
<text x="116.8" y="158.9" transform="rotate(-90 116.8 158.9)">GND</text>
<text x="149.9" y="157.7" transform="rotate(-90 149.9 157.7)">+V</text>
<text x="152.4" y="161" transform="rotate(-90 152.4 161)">Signal</text>
<text x="154.9" y="158.9" transform="rotate(-90 154.9 158.9)">GND</text>
<text x="175.3" y="157.7" transform="rotate(-90 175.3 157.7)">+V</text>
<text x="177.8" y="161" transform="rotate(-90 177.8 161)">Signal</text>
<text x="180.3" y="158.9" transform="rotate(-90 180.3 158.9)">GND</text>
<text x="200.7" y="157.7" transform="rotate(-90 200.7 157.7)">+V</text>
<text x="203.2" y="161" transform="rotate(-90 203.2 161)">Signal</text>
<text x="205.7" y="158.9" transform="rotate(-90 205.7 158.9)">GND</text>
<text x="226.1" y="157.7" transform="rotate(-90 226.1 157.7)">+V</text>
<text x="228.6" y="161" transform="rotate(-90 228.6 161)">Signal</text>
<text x="231.1" y="158.9" transform="rotate(-90 231.1 158.9)">GND</text>
</g>
<g font-size="1.8" fill="#006464">
<text x="31.8" y="26.2">ROTARY_04</text>
<text x="41.9" y="28.8">J1</text>
<text x="57.2" y="26.2">ROTARY_03</text>
<text x="67.3" y="28.8">J3</text>
<text x="82.6" y="26.2">ROTARY_02</text>
<text x="92.7" y="28.8">J5</text>
<text x="108" y="26.2">ROTARY_01</text>
<text x="118.1" y="28.8">J7</text>
<text x="127" y="26.2">PWR_BUS</text>
<text x="138.1" y="29.7">J9</text>
<text x="142.2" y="26.2">H_RIGHT_JOYSTIC</text>
<text x="156.2" y="28.8">J10</text>
<text x="167.6" y="26.2">V_RIGHT_JOYSTIC</text>
<text x="181.6" y="28.8">J12</text>
<text x="194.3" y="26.2">H_LEFT_JOYSTIC</text>
<text x="207" y="28.8">J14</text>
<text x="219.7" y="26.2">V_LEFT_JOYSTIC</text>
<text x="232.4" y="28.8">J16</text>
<text x="250.2" y="29.5">+3.3V</text>
<text x="129.5" y="44">C8</text>
<text x="243.2" y="44">C13</text>
<text x="125.2" y="49.1">1uF</text>
<text x="239.5" y="49.1">1uF</text>
<text x="31" y="56.7">V-</text>
<text x="34.8" y="56.7">V+</text>
<text x="37.7" y="55.5" transform="rotate(-90 37.7 55.5)">+</text>
<text x="56.4" y="56.7">V-</text>
<text x="60.2" y="56.7">V+</text>
<text x="63.1" y="55.5" transform="rotate(-90 63.1 55.5)">+</text>
<text x="81.8" y="56.7">V-</text>
<text x="85.6" y="56.7">V+</text>
<text x="88.5" y="55.5" transform="rotate(-90 88.5 55.5)">+</text>
<text x="107.2" y="56.7">V-</text>
<text x="111" y="56.7">V+</text>
<text x="113.9" y="55.5" transform="rotate(-90 113.9 55.5)">+</text>
<text x="129.5" y="54.2">C9</text>
<text x="145.3" y="56.7">V-</text>
<text x="149.1" y="56.7">V+</text>
<text x="152" y="55.5" transform="rotate(-90 152 55.5)">+</text>
<text x="170.7" y="56.7">V-</text>
<text x="174.5" y="56.7">V+</text>
<text x="177.4" y="55.5" transform="rotate(-90 177.4 55.5)">+</text>
<text x="196.1" y="56.7">V-</text>
<text x="199.9" y="56.7">V+</text>
<text x="202.8" y="55.5" transform="rotate(-90 202.8 55.5)">+</text>
<text x="221.5" y="56.7">V-</text>
<text x="225.3" y="56.7">V+</text>
<text x="228.2" y="55.5" transform="rotate(-90 228.2 55.5)">+</text>
<text x="243.2" y="54.2">C14</text>
<text x="263.1" y="59.2">MULTI_PROP_1</text>
<text x="35.6" y="64.3">LM324</text>
<text x="36.8" y="61.8">U3A</text>
<text x="61" y="64.3">LM324</text>
<text x="62.2" y="61.8">U3C</text>
<text x="86.4" y="64.3">LM324</text>
<text x="87.6" y="61.8">U4A</text>
<text x="111.8" y="64.3">LM324</text>
<text x="113" y="61.8">U4C</text>
<text x="124" y="60.5">100uF</text>
<text x="149.9" y="64.3">LM324</text>
<text x="151.1" y="61.8">U6A</text>
<text x="175.3" y="64.3">LM324</text>
<text x="176.5" y="61.8">U6C</text>
<text x="200.7" y="64.3">LM324</text>
<text x="201.9" y="61.8">U7A</text>
<text x="226.1" y="64.3">LM324</text>
<text x="227.3" y="61.8">U7C</text>
<text x="238.3" y="60.5">100uF</text>
<text x="255.6" y="61.8">J18</text>
<text x="27.6" y="103.1">+5V</text>
<text x="19.9" y="118.9">100uF</text>
<text x="31.9" y="115.1">LM324</text>
<text x="32.9" y="117.7">U3B</text>
<text x="57.3" y="115.1">LM324</text>
<text x="58.3" y="117.7">U3D</text>
<text x="82.7" y="115.1">LM324</text>
<text x="83.7" y="117.7">U4B</text>
<text x="108.1" y="115.1">LM324</text>
<text x="109.1" y="117.7">U4D</text>
<text x="134.2" y="118.9">100uF</text>
<text x="146.2" y="115.1">LM324</text>
<text x="147.2" y="117.7">U6B</text>
<text x="171.6" y="115.1">LM324</text>
<text x="172.6" y="117.7">U6D</text>
<text x="197" y="115.1">LM324</text>
<text x="198" y="117.7">U7B</text>
<text x="222.4" y="115.1">LM324</text>
<text x="223.4" y="117.7">U7D</text>
<text x="256.5" y="117.7">J19</text>
<text x="17.7" y="124">C5</text>
<text x="36.1" y="122.7">V+</text>
<text x="37.7" y="124" transform="rotate(-90 37.7 124)">+</text>
<text x="39.9" y="122.7">V-</text>
<text x="61.5" y="122.7">V+</text>
<text x="63.1" y="124" transform="rotate(-90 63.1 124)">+</text>
<text x="65.3" y="122.7">V-</text>
<text x="86.9" y="122.7">V+</text>
<text x="88.5" y="124" transform="rotate(-90 88.5 124)">+</text>
<text x="90.7" y="122.7">V-</text>
<text x="112.3" y="122.7">V+</text>
<text x="113.9" y="124" transform="rotate(-90 113.9 124)">+</text>
<text x="116.1" y="122.7">V-</text>
<text x="131.4" y="124">C10</text>
<text x="150.4" y="122.7">V+</text>
<text x="152" y="124" transform="rotate(-90 152 124)">+</text>
<text x="154.2" y="122.7">V-</text>
<text x="175.8" y="122.7">V+</text>
<text x="177.4" y="124" transform="rotate(-90 177.4 124)">+</text>
<text x="179.6" y="122.7">V-</text>
<text x="201.2" y="122.7">V+</text>
<text x="202.8" y="124" transform="rotate(-90 202.8 124)">+</text>
<text x="205" y="122.7">V-</text>
<text x="226.6" y="122.7">V+</text>
<text x="228.2" y="124" transform="rotate(-90 228.2 124)">+</text>
<text x="230.4" y="122.7">V-</text>
<text x="265.4" y="120.2">MULTI_PROP_2</text>
<text x="21.1" y="130.4">1uF</text>
<text x="135.4" y="130.4">1uF</text>
<text x="17.7" y="135.4">C6</text>
<text x="131.4" y="135.4">C11</text>
<text x="31.4" y="153.2">ROTARY_05</text>
<text x="42.1" y="150.7">J2</text>
<text x="56.8" y="153.2">ROTARY_06</text>
<text x="67.5" y="150.7">J4</text>
<text x="82.2" y="153.2">ROTARY_07</text>
<text x="92.9" y="150.7">J6</text>
<text x="107.6" y="153.2">ROTARY_08</text>
<text x="118.3" y="150.7">J8</text>
<text x="145.7" y="153.2">ROTARY_09</text>
<text x="155.2" y="150.7">J11</text>
<text x="171.1" y="153.2">ROTARY_10</text>
<text x="180.6" y="150.7">J13</text>
<text x="196.5" y="153.2">ROTARY_11</text>
<text x="206" y="150.7">J15</text>
<text x="221.9" y="153.2">ROTARY_12</text>
<text x="231.4" y="150.7">J17</text>
<text x="129.3" y="159.6">LM117_TO3</text>
<text x="113.8" y="167.2">1uF</text>
<text x="129.8" y="163.4">VO</text>
<text x="135.4" y="167.4" transform="rotate(-90 135.4 167.4)">ADJ</text>
<text x="137.6" y="163.4">VI</text>
<text x="126.2" y="168.6">R3</text>
<text x="126.2" y="170.9">470</text>
<text x="137.1" y="169.7">U5</text>
<text x="147.7" y="169.8">C12</text>
<text x="147.7" y="172.1">100nF</text>
<text x="114.3" y="174.8">C7</text>
<text x="125.7" y="181.2">R4</text>
<text x="126.4" y="183.7">150</text>
<text x="122.6" y="195.7">GND</text>
</g>
<g font-size="1.8" fill="#a90000">
<text x="34" y="31.8" transform="rotate(-90 34 31.8)">1</text>
<text x="36.6" y="31.8" transform="rotate(-90 36.6 31.8)">2</text>
<text x="39.1" y="31.8" transform="rotate(-90 39.1 31.8)">3</text>
<text x="59.4" y="31.8" transform="rotate(-90 59.4 31.8)">1</text>
<text x="62" y="31.8" transform="rotate(-90 62 31.8)">2</text>
<text x="64.5" y="31.8" transform="rotate(-90 64.5 31.8)">3</text>
<text x="84.8" y="31.8" transform="rotate(-90 84.8 31.8)">1</text>
<text x="87.4" y="31.8" transform="rotate(-90 87.4 31.8)">2</text>
<text x="89.9" y="31.8" transform="rotate(-90 89.9 31.8)">3</text>
<text x="110.2" y="31.8" transform="rotate(-90 110.2 31.8)">1</text>
<text x="112.8" y="31.8" transform="rotate(-90 112.8 31.8)">2</text>
<text x="115.3" y="31.8" transform="rotate(-90 115.3 31.8)">3</text>
<text x="128" y="31.8" transform="rotate(-90 128 31.8)">1</text>
<text x="130.6" y="31.8" transform="rotate(-90 130.6 31.8)">2</text>
<text x="133.1" y="31.8" transform="rotate(-90 133.1 31.8)">3</text>
<text x="135.6" y="31.8" transform="rotate(-90 135.6 31.8)">4</text>
<text x="148.3" y="31.8" transform="rotate(-90 148.3 31.8)">1</text>
<text x="150.9" y="31.8" transform="rotate(-90 150.9 31.8)">2</text>
<text x="153.4" y="31.8" transform="rotate(-90 153.4 31.8)">3</text>
<text x="173.7" y="31.8" transform="rotate(-90 173.7 31.8)">1</text>
<text x="176.3" y="31.8" transform="rotate(-90 176.3 31.8)">2</text>
<text x="178.8" y="31.8" transform="rotate(-90 178.8 31.8)">3</text>
<text x="199.1" y="31.8" transform="rotate(-90 199.1 31.8)">1</text>
<text x="201.7" y="31.8" transform="rotate(-90 201.7 31.8)">2</text>
<text x="204.2" y="31.8" transform="rotate(-90 204.2 31.8)">3</text>
<text x="224.5" y="31.8" transform="rotate(-90 224.5 31.8)">1</text>
<text x="227.1" y="31.8" transform="rotate(-90 227.1 31.8)">2</text>
<text x="229.6" y="31.8" transform="rotate(-90 229.6 31.8)">3</text>
<text x="31.5" y="52.7" transform="rotate(-90 31.5 52.7)">2</text>
<text x="36.6" y="52.7" transform="rotate(-90 36.6 52.7)">3</text>
<text x="56.9" y="52.7" transform="rotate(-90 56.9 52.7)">9</text>
<text x="62" y="53.3" transform="rotate(-90 62 53.3)">10</text>
<text x="82.3" y="52.7" transform="rotate(-90 82.3 52.7)">2</text>
<text x="87.4" y="52.7" transform="rotate(-90 87.4 52.7)">3</text>
<text x="107.7" y="52.7" transform="rotate(-90 107.7 52.7)">9</text>
<text x="112.8" y="53.3" transform="rotate(-90 112.8 53.3)">10</text>
<text x="145.8" y="52.7" transform="rotate(-90 145.8 52.7)">2</text>
<text x="150.9" y="52.7" transform="rotate(-90 150.9 52.7)">3</text>
<text x="171.2" y="52.7" transform="rotate(-90 171.2 52.7)">9</text>
<text x="176.3" y="53.3" transform="rotate(-90 176.3 53.3)">10</text>
<text x="196.6" y="52.7" transform="rotate(-90 196.6 52.7)">2</text>
<text x="201.7" y="52.7" transform="rotate(-90 201.7 52.7)">3</text>
<text x="222" y="52.7" transform="rotate(-90 222 52.7)">9</text>
<text x="227.1" y="53.3" transform="rotate(-90 227.1 53.3)">10</text>
<text x="27.3" y="55.6">11</text>
<text x="39.3" y="55.6">4</text>
<text x="52.7" y="55.6">11</text>
<text x="64.7" y="55.6">4</text>
<text x="78.1" y="55.6">11</text>
<text x="90.1" y="55.6">4</text>
<text x="103.5" y="55.6">11</text>
<text x="115.5" y="55.6">4</text>
<text x="141.6" y="55.6">11</text>
<text x="153.6" y="55.6">4</text>
<text x="167" y="55.6">11</text>
<text x="179" y="55.6">4</text>
<text x="192.4" y="55.6">11</text>
<text x="204.4" y="55.6">4</text>
<text x="217.8" y="55.6">11</text>
<text x="229.8" y="55.6">4</text>
<text x="34" y="65.4" transform="rotate(-90 34 65.4)">1</text>
<text x="59.4" y="65.4" transform="rotate(-90 59.4 65.4)">8</text>
<text x="84.8" y="65.4" transform="rotate(-90 84.8 65.4)">1</text>
<text x="110.2" y="65.4" transform="rotate(-90 110.2 65.4)">8</text>
<text x="148.3" y="65.4" transform="rotate(-90 148.3 65.4)">1</text>
<text x="173.7" y="65.4" transform="rotate(-90 173.7 65.4)">8</text>
<text x="199.1" y="65.4" transform="rotate(-90 199.1 65.4)">1</text>
<text x="224.5" y="65.4" transform="rotate(-90 224.5 65.4)">8</text>
<text x="261.4" y="64.8" transform="rotate(-90 261.4 64.8)">1</text>
<text x="263.9" y="64.8" transform="rotate(-90 263.9 64.8)">2</text>
<text x="266.4" y="64.8" transform="rotate(-90 266.4 64.8)">3</text>
<text x="269" y="64.8" transform="rotate(-90 269 64.8)">4</text>
<text x="271.5" y="64.8" transform="rotate(-90 271.5 64.8)">5</text>
<text x="274.1" y="64.8" transform="rotate(-90 274.1 64.8)">6</text>
<text x="276.6" y="64.8" transform="rotate(-90 276.6 64.8)">7</text>
<text x="279.1" y="64.8" transform="rotate(-90 279.1 64.8)">8</text>
<text x="39.1" y="113.7" transform="rotate(-90 39.1 113.7)">7</text>
<text x="89.9" y="113.7" transform="rotate(-90 89.9 113.7)">7</text>
<text x="153.4" y="113.7" transform="rotate(-90 153.4 113.7)">7</text>
<text x="204.2" y="113.7" transform="rotate(-90 204.2 113.7)">7</text>
<text x="64.5" y="114.3" transform="rotate(-90 64.5 114.3)">14</text>
<text x="115.3" y="114.3" transform="rotate(-90 115.3 114.3)">14</text>
<text x="178.8" y="114.3" transform="rotate(-90 178.8 114.3)">14</text>
<text x="229.6" y="114.3" transform="rotate(-90 229.6 114.3)">14</text>
<text x="261.4" y="114.3" transform="rotate(-90 261.4 114.3)">8</text>
<text x="263.9" y="114.3" transform="rotate(-90 263.9 114.3)">7</text>
<text x="266.4" y="114.3" transform="rotate(-90 266.4 114.3)">6</text>
<text x="269" y="114.3" transform="rotate(-90 269 114.3)">5</text>
<text x="271.5" y="114.3" transform="rotate(-90 271.5 114.3)">4</text>
<text x="274.1" y="114.3" transform="rotate(-90 274.1 114.3)">3</text>
<text x="276.6" y="114.3" transform="rotate(-90 276.6 114.3)">2</text>
<text x="279.1" y="114.3" transform="rotate(-90 279.1 114.3)">1</text>
<text x="33" y="121.7">4</text>
<text x="43.8" y="121.7">11</text>
<text x="58.4" y="121.7">4</text>
<text x="69.2" y="121.7">11</text>
<text x="83.8" y="121.7">4</text>
<text x="94.6" y="121.7">11</text>
<text x="109.2" y="121.7">4</text>
<text x="120" y="121.7">11</text>
<text x="147.3" y="121.7">4</text>
<text x="158.1" y="121.7">11</text>
<text x="172.7" y="121.7">4</text>
<text x="183.5" y="121.7">11</text>
<text x="198.1" y="121.7">4</text>
<text x="208.9" y="121.7">11</text>
<text x="223.5" y="121.7">4</text>
<text x="234.3" y="121.7">11</text>
<text x="36.6" y="126.4" transform="rotate(-90 36.6 126.4)">5</text>
<text x="41.7" y="126.4" transform="rotate(-90 41.7 126.4)">6</text>
<text x="62" y="127" transform="rotate(-90 62 127)">12</text>
<text x="67.1" y="127" transform="rotate(-90 67.1 127)">13</text>
<text x="87.4" y="126.4" transform="rotate(-90 87.4 126.4)">5</text>
<text x="92.5" y="126.4" transform="rotate(-90 92.5 126.4)">6</text>
<text x="112.8" y="127" transform="rotate(-90 112.8 127)">12</text>
<text x="117.9" y="127" transform="rotate(-90 117.9 127)">13</text>
<text x="150.9" y="126.4" transform="rotate(-90 150.9 126.4)">5</text>
<text x="156" y="126.4" transform="rotate(-90 156 126.4)">6</text>
<text x="176.3" y="127" transform="rotate(-90 176.3 127)">12</text>
<text x="181.4" y="127" transform="rotate(-90 181.4 127)">13</text>
<text x="201.7" y="126.4" transform="rotate(-90 201.7 126.4)">5</text>
<text x="206.8" y="126.4" transform="rotate(-90 206.8 126.4)">6</text>
<text x="227.1" y="127" transform="rotate(-90 227.1 127)">12</text>
<text x="232.2" y="127" transform="rotate(-90 232.2 127)">13</text>
<text x="34" y="147.4" transform="rotate(-90 34 147.4)">3</text>
<text x="36.6" y="147.4" transform="rotate(-90 36.6 147.4)">2</text>
<text x="39.1" y="147.4" transform="rotate(-90 39.1 147.4)">1</text>
<text x="59.4" y="147.4" transform="rotate(-90 59.4 147.4)">3</text>
<text x="62" y="147.4" transform="rotate(-90 62 147.4)">2</text>
<text x="64.5" y="147.4" transform="rotate(-90 64.5 147.4)">1</text>
<text x="84.8" y="147.4" transform="rotate(-90 84.8 147.4)">3</text>
<text x="87.4" y="147.4" transform="rotate(-90 87.4 147.4)">2</text>
<text x="89.9" y="147.4" transform="rotate(-90 89.9 147.4)">1</text>
<text x="110.2" y="147.4" transform="rotate(-90 110.2 147.4)">3</text>
<text x="112.8" y="147.4" transform="rotate(-90 112.8 147.4)">2</text>
<text x="115.3" y="147.4" transform="rotate(-90 115.3 147.4)">1</text>
<text x="148.3" y="147.4" transform="rotate(-90 148.3 147.4)">3</text>
<text x="150.9" y="147.4" transform="rotate(-90 150.9 147.4)">2</text>
<text x="153.4" y="147.4" transform="rotate(-90 153.4 147.4)">1</text>
<text x="173.7" y="147.4" transform="rotate(-90 173.7 147.4)">3</text>
<text x="176.3" y="147.4" transform="rotate(-90 176.3 147.4)">2</text>
<text x="178.8" y="147.4" transform="rotate(-90 178.8 147.4)">1</text>
<text x="199.1" y="147.4" transform="rotate(-90 199.1 147.4)">3</text>
<text x="201.7" y="147.4" transform="rotate(-90 201.7 147.4)">2</text>
<text x="204.2" y="147.4" transform="rotate(-90 204.2 147.4)">1</text>
<text x="224.5" y="147.4" transform="rotate(-90 224.5 147.4)">3</text>
<text x="227.1" y="147.4" transform="rotate(-90 227.1 147.4)">2</text>
<text x="229.6" y="147.4" transform="rotate(-90 229.6 147.4)">1</text>
<text x="127.6" y="162.3">3</text>
<text x="140.3" y="162.3">2</text>
<text x="134.4" y="169.6" transform="rotate(-90 134.4 169.6)">1</text>
</g>
</svg>
